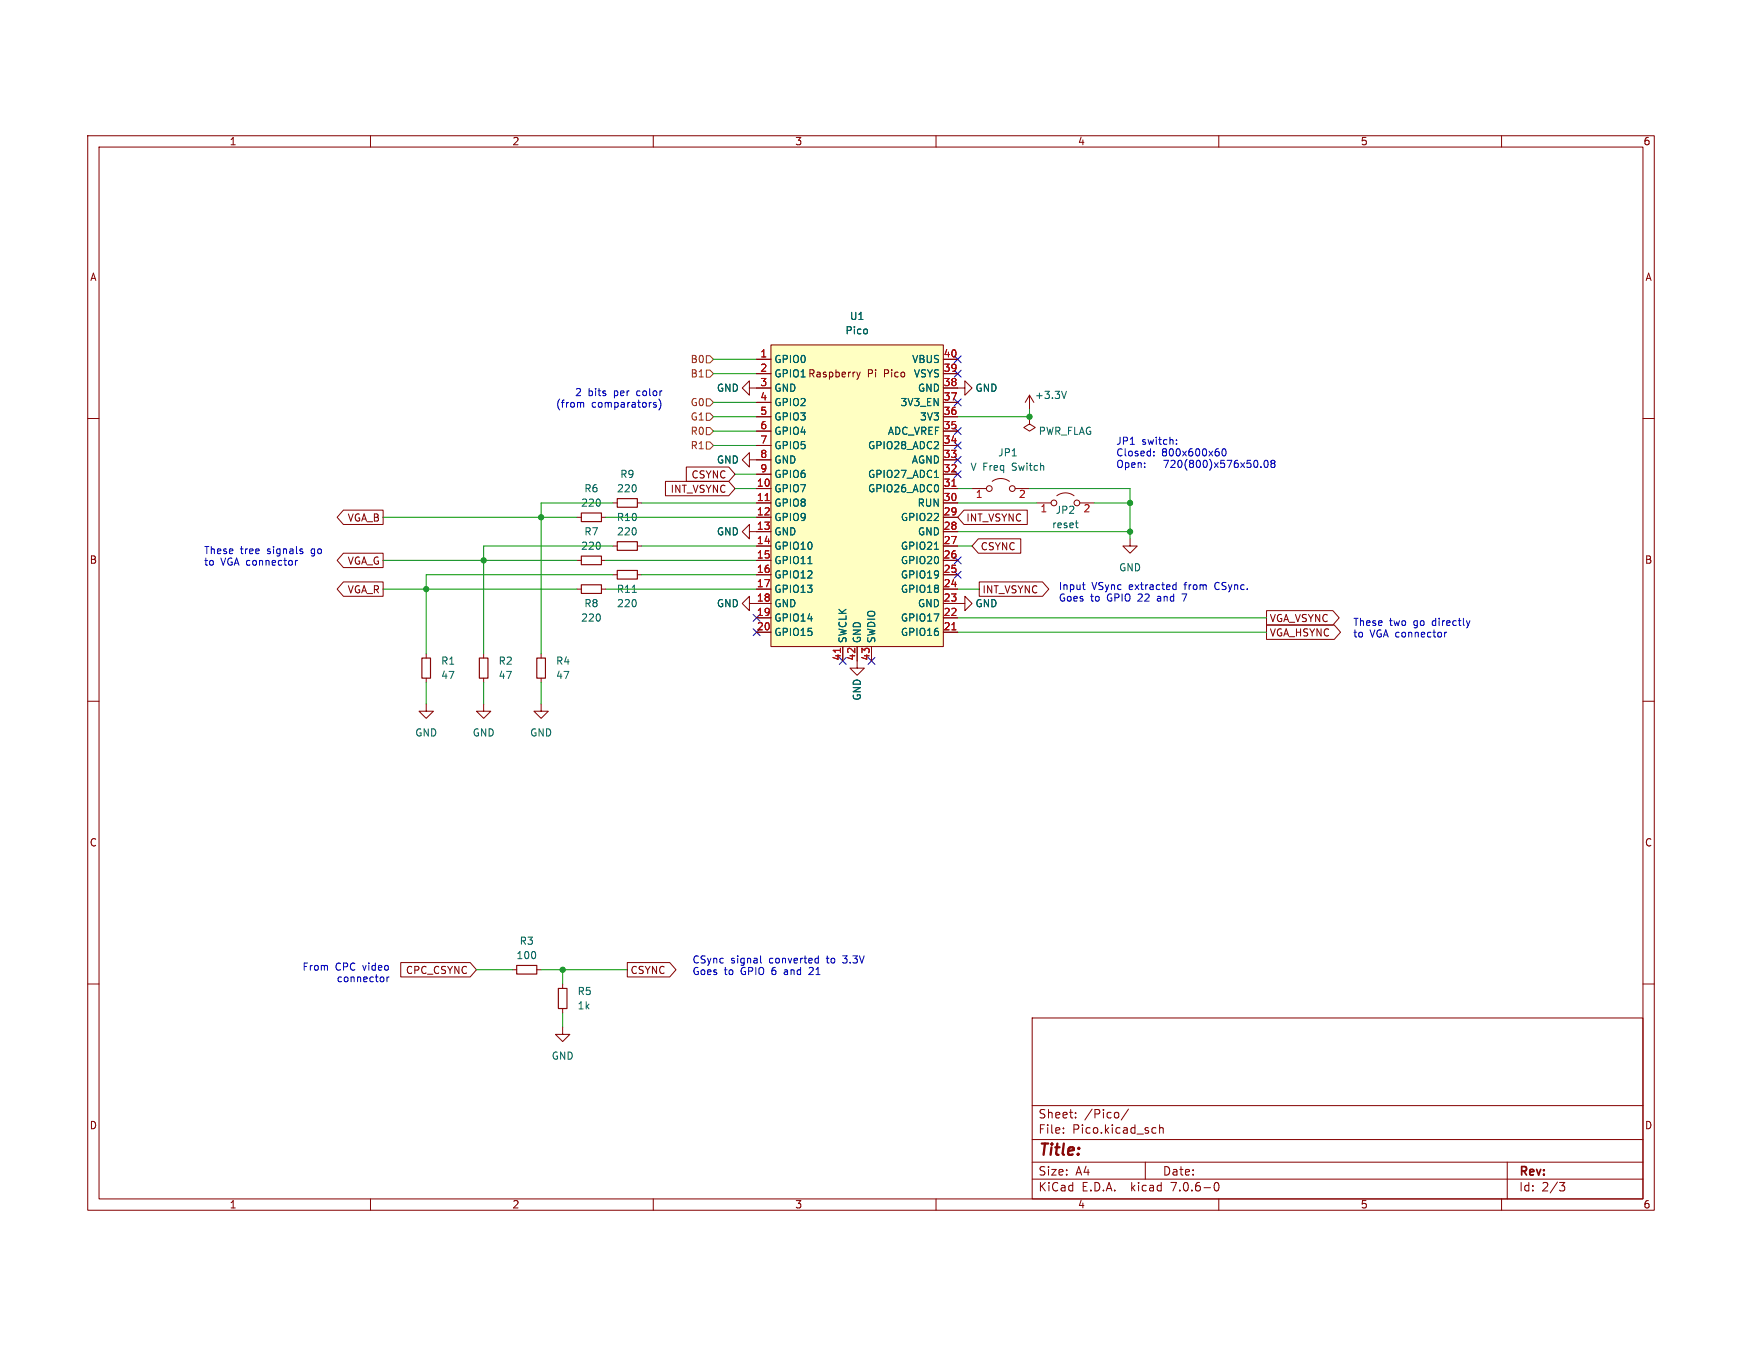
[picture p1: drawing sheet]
<svg xmlns="http://www.w3.org/2000/svg" width="279mm" height="216mm" viewBox="0 0 279 216" stroke-linecap="round" stroke-linejoin="round" font-family="sans-serif">
<g fill="none" stroke="#840000" stroke-width=".16">
<path d="M14.1 21.8h251.2v172.3h-251.2zM15.9 23.6h247.6v168.7h-247.6zM59.4 21.8v1.8M104.8 21.8v1.8M150.1 21.8v1.8M195.5 21.8v1.8M240.8 21.8v1.8M121.3 57.6h2.4M121.3 59.9h2.4M123.7 55.3h27.6v48.4h-27.6zM137.4 59.7l.3 .8M138 59.7l-.3 .8"/>
<path d="M151.3 57.6h2.3M151.3 59.9h2.3M14.1 67.1h1.8M106.7 77.2h10.2l1 1.2-1 1.1h-10.2zM110.1 74.9h6.8l1 1.2-1 1.1h-6.8zM120.2 73.8v1.1l-1.2-1.1 1.2-1.2v1.2h3.5M120.2 62.2v1.2l-1.2-1.2 1.2-1.1v1.1h3.5M121.3 78.4h2.4M121.3 76.1h2.4M121.3 71.5h2.4M121.3 69.2h2.4M121.3 66.8h2.4"/>
<path d="M121.3 64.5h2.4M137.7 60.5l-.3 .3M151.3 62.2h3.5v-1.1l1.1 1.1-1.1 1.2v-1.2M151.3 78.4h2.3M151.3 76.1h2.3M151.3 73.8h2.3M151.3 71.5h2.3M151.3 69.2h2.3M151.3 66.8h2.3M151.3 64.5h2.3M155.9 78.4h2.3M159.1 77.2a2.3 2.3 0 0 1 2.8 0"/>
<path d="M162.8 78.4h2.3M165.1 66.8v1.2l.9 .6-.9 .6-.9-.6 .9-.6M165.1 66.8h.1M165.1 63.4l-.7 1.1M165.1 63.4v2.3M165.1 63.4l.7 1.1M169.5 79.5a2.3 2.3 0 0 1 2.8 0M263.5 67.1h1.8M55.1 81.8h6.3v2.3h-6.3l-1-1.1zM55.1 88.7h6.3v2.3h-6.3l-1-1.1zM55.1 93.3h6.3v2.3h-6.3l-1-1.1zM92.5 83h.7"/>
<path d="M92.5 89.9h.7M92.5 94.5h.7M96.5 83h.7M96.5 89.9h.7M96.5 94.5h.7M98.3 80.7h.7M98.3 87.6h.7M98.3 92.2h.7M102.2 80.7h.7M102.2 87.6h.7M102.2 92.2h.7M120.2 85.3v1.1l-1.2-1.1 1.2-1.2v1.2h3.5"/>
<path d="M120.2 96.8v1.2l-1.2-1.2 1.2-1.2v1.2h3.5M121.3 80.7h2.4M121.3 83h2.4M121.3 87.6h2.4M121.3 89.9h2.4M121.3 92.2h2.4M121.3 94.5h2.4M121.3 99.1h2.4M151.3 96.8h3.5v-1.2l1.1 1.2-1.1 1.2v-1.2M151.3 80.7h2.3M151.3 83h2.3M151.3 85.3h2.3"/>
<path d="M151.3 87.6h2.3M151.3 89.9h2.3M151.3 92.2h2.3M151.3 94.5h2.3M151.3 99.1h2.3M154.6 81.8h10.2v2.3h-10.2l-1-1.1zM156.9 86.4h6.8v2.3h-6.8l-1-1.1zM157.1 93.3h10.1l1 1.2-1 1.1h-10.1zM166.3 80.7h2.3M173.2 80.7h2.3M181.3 86.4v1.2h1.1l-1.1 1.1-1.2-1.1h1.2M203.1 98h10.7l1 1.1-1 1.2h-10.7z"/>
<path d="M14.1 112.5h1.8M68.4 112.9v1.2h1.1l-1.1 1.1-1.2-1.1h1.2M68.4 104.9v.7M68.4 108.8v.7M77.6 112.9v1.2h1.1l-1.1 1.1-1.2-1.1h1.2M77.6 104.9v.7M77.6 108.8v.7M86.8 112.9v1.2h1.1l-1.1 1.1-1.2-1.1h1.2M86.8 104.9v.7M86.8 108.8v.7M121.3 101.4h2.4M135.2 103.7v2.3"/>
<path d="M137.5 103.7v3.5h1.1l-1.1 1.1-1.2-1.1h1.2M139.8 103.7v2.3M151.3 101.4h2.3M203.1 100.3h10.9l1 1.1-1 1.2h-10.9zM263.5 112.5h1.8M14.1 157.8h1.8M64.3 154.4h11.1l1 1.1-1 1.2h-11.1zM82.2 155.5h.7M86.1 155.5h.7M90.2 157.9v.6M100.6 154.4h6.8l1 1.1-1 1.2h-6.8zM263.5 157.8h1.8"/>
<path d="M90.2 164.8v1.1h1.2l-1.2 1.2-1.1-1.2h1.1M90.2 161.8v.7M165.6 163.3h97.9v29h-97.9zM165.6 177.3h97.9M172.5 179.2v.1M172.5 178.5v.1M179.3 178.5l.1 .2v.4l-.1 .2M181 177.9l-1.2 1.8M59.4 192.3v1.8M104.8 192.3v1.8M150.1 192.3v1.8M165.6 189.1h97.9"/>
<path d="M165.6 186.4h97.9M165.6 182.8h97.9M170.6 181.6v.2M170.6 180.9v.2M183.7 186.4v2.7M185 180.9h.4M185.4 181.7l-.4 .1M186 181l.2-.1h.3l.1 .9M186 180.4v1.4M194.9 189.8l.2-.1a.74 .74 0 0 1 .5 .5 .74 .74 0 0 1-.3 .8h-.1a.73 .73 0 0 1-.3-1.2zM195.5 192.3v1.8M240.8 192.3v1.8"/>
<path d="M241.7 186.4v5.9M250.1 189.7h.9l-.5 .5 .4 .1 .1 .5-.3 .2h-.4"/>
<circle cx="158.7" cy="78.4" r=".46"/>
<circle cx="162.4" cy="78.4" r=".46"/>
<circle cx="169" cy="80.7" r=".46"/>
<circle cx="172.7" cy="80.7" r=".46"/>
</g>
<path d="M123.7 55.3h27.6v48.4h-27.6z" fill="#ffffc2" stroke="#ffffc2" stroke-width=".16"/>
<path d="M152.7 78h.6M122.7 80.3h.7M134.8 104v.6M152.7 101h.6" fill="none" stroke="#a90000" stroke-width=".16"/>
<path d="M149.9 76.6h.6M171 62.8l-.3 1.1M101.4 95h.7M129.6 90.4h.6M149.9 88.1h.6M172.5 83.9h.4M172.7 84.6l.2 .1" fill="none" stroke="#006464" stroke-width=".16"/>
<path d="M99 80h3.2v1.4h-3.2zM93.2 93.8h3.3v1.4h-3.3zM93.2 89.2h3.3v1.4h-3.3zM93.2 82.3h3.3v1.4h-3.3zM99 86.9h3.2v1.4h-3.2zM99 91.5h3.2v1.4h-3.2zM67.7 105.6h1.3v3.2h-1.3zM76.9 105.6h1.4v3.2h-1.4zM86.1 105.6h1.4v3.2h-1.4zM82.9 154.9h3.2v1.3h-3.2zM89.6 158.5h1.3v3.3h-1.3z" fill="none" stroke="#840000" stroke-width=".18"/>
<path d="M113.3 57.1h.6l.5 .5-.5 .6h-.6zM113.3 59.4h.6l.5 .5-.5 .6h-.6zM113.3 68.6h.6l.5 .6-.5 .5h-.6zM113.3 64h.6l.5 .5-.5 .6h-.6zM113.3 66.3h.6l.5 .5-.5 .6h-.6zM113.3 70.9h.6l.5 .6-.5 .5h-.6z" fill="none" stroke="#725600" stroke-width=".16"/>
<g fill="none" stroke="#0000c2" stroke-width=".16">
<path d="M93.2 64.6h.4v.7M105.2 64.6h-.2l-.2 .1 .1 .2 .3 .1v.3h-.4M105.7 64.1a1.33 1.33 0 0 1 0 1.7M185.1 73v.1M185.1 72.4v.1M188.7 71.2v.1M188.7 70.6v.1M196.2 72h.1a.61 .61 0 0 1 .4 .6 .61 .61 0 0 1-.4 .5 .77 .77 0 0 1-.1-1.1zM202.2 74.9v.1M202.9 73.9l.1-.1a.61 .61 0 0 1 .4 .6 .61 .61 0 0 1-.4 .6 .77 .77 0 0 1-.1-1.1zM204.1 74.3l-.3-.2 .3-.3h.2l.2 .3-.2 .2M204.1 74.3l-.3 .2 .1 .4 .2 .1h.2l.2-.2v-.3l-.2-.2"/>
<path d="M204.1 74.3h.2M47.4 89.9v.8M47.7 89.9l-.3 .2M48.4 88.4l.2 .2-.2 .2M48.4 88l.1 .1M173.6 93.8h.4M173.8 94.4l.2 .2M188.2 93.9h.4M188.2 94.5h.4M188.6 93.4v1.2M189.6 95.3h.7M235.8 99.6l-.3 .7"/>
<path d="M231.7 101.4v.8M232 101.4l-.3 .2M61.5 156.8l.1 .1-.1 .5M62.1 156.7v.8M62.4 156.7l-.3 .2M122 153.3v1l.2 .2M129.9 155.2l-.1 .1M130.4 155.7l-.7 .6h.7M130.9 153.7l.4 .1M131.3 153.3v1.2M131.3 154.4l-.4 .1"/>
</g>
<g fill="none" stroke="#009600" stroke-width=".16">
<path d="M114.4 59.9h6.9M114.4 57.6h6.9M114.4 66.8h6.9M114.4 71.5h6.9M114.4 64.5h6.9M114.4 69.2h6.9M117.9 78.4h3.4M117.9 76.1h3.4M153.6 78.4h2.3M165.1 65.7v1.1h-11.5M165.1 78.4h16.2v8M61.4 83h31.1"/>
<path d="M61.4 89.9h31.1M61.4 94.5h31.1M97.2 83h24.1M97.2 89.9h24.1M97.2 94.5h24.1M98.3 80.7h-11.5v24.2M98.3 87.6h-20.7v17.3M98.3 92.2h-29.9v12.7M102.9 80.7h18.4M102.9 87.6h18.4M102.9 92.2h18.4M153.6 80.7h12.7"/>
<path d="M153.6 87.6h2.3M153.6 94.5h3.5M153.6 85.3h27.7M153.6 99.1h49.5M175.5 80.7h5.8M68.4 109.5v3.4M77.6 109.5v3.4M86.8 109.5v3.4M153.6 101.4h49.5M76.4 155.5h5.8M86.8 155.5h13.8M90.2 155.5v2.4"/>
<path d="M90.2 162.5v2.3"/>
</g>
<g fill="none" stroke="#000084" stroke-width=".16">
<path d="M153.1 57.1l1.1 1.1M153.1 59.4l1.1 1.1M154.2 57.1l-1.1 1.1M154.2 59.4l-1.1 1.1M153.1 75.5l1.1 1.1M153.1 64l1.1 1.1M153.1 70.9l1.1 1.1M153.1 73.2l1.1 1.1M153.1 68.6l1.1 1.1M154.2 75.5l-1.1 1.1M154.2 64l-1.1 1.1M154.2 70.9l-1.1 1.1"/>
<path d="M154.2 73.2l-1.1 1.1M154.2 68.6l-1.1 1.1M120.8 98.5l1.1 1.2M121.9 98.5l-1.1 1.2M153.1 89.3l1.1 1.1M153.1 91.6l1.1 1.1M154.2 91.6l-1.1 1.1M154.2 89.3l-1.1 1.1M120.8 100.9l1.1 1.1M121.9 100.9l-1.1 1.1M134.6 105.5l1.1 1.1M135.7 105.5l-1.1 1.1"/>
<path d="M139.2 105.5l1.1 1.1M140.3 105.5l-1.1 1.1"/>
</g>
<g fill="#009600" stroke="#009600" stroke-width=".16">
<circle cx="181.3" cy="80.7" r=".41"/>
<circle cx="181.3" cy="85.3" r=".41"/>
<circle cx="165.1" cy="66.8" r=".41"/>
<circle cx="77.6" cy="89.9" r=".41"/>
<circle cx="68.4" cy="94.5" r=".41"/>
<circle cx="86.8" cy="83" r=".41"/>
<circle cx="90.2" cy="155.5" r=".41"/>
</g>
<text font-size="2.5" fill="#840000" x="166.5" y="185.9">Title:</text>
<g font-size="1.9" fill="#840000">
<text x="166.5" y="179.6">Sheet:</text>
<text x="173.9" y="179.6">/Pico/</text>
<text x="166.5" y="182">File:</text>
<text x="172" y="182">Pico.kicad_sch</text>
<text x="166.5" y="191.3">KiCad</text>
<text x="166.5" y="188.8">Size:</text>
<text x="172.5" y="188.8">A4</text>
<text x="173.5" y="191.3">E.D.A.</text>
<text x="181.5" y="191.3">kicad</text>
<text x="186.4" y="188.8">Date:</text>
<text x="188.1" y="191.3">7.0.6-0</text>
<text x="243.6" y="189">Rev:</text>
<text x="243.6" y="191.3">Id:</text>
<text x="247.3" y="191.3">2/3</text>
</g>
<g font-size="1.6" fill="#840000">
<text x="36.7" y="23.5">1</text>
<text x="82.1" y="23.5">2</text>
<text x="127.5" y="23.5">3</text>
<text x="172.8" y="23.5">4</text>
<text x="218.2" y="23.5">5</text>
<text x="263.5" y="23.5">6</text>
<text x="14.4" y="45.2">A</text>
<text x="263.8" y="45.2">A</text>
<text x="124.1" y="60.7">GPIO1 Raspberry</text>
<text x="139.1" y="60.7">Pi</text>
<text x="141.9" y="60.7">Pico</text>
<text x="110.8" y="76.9">CSYNC</text>
<text x="55.7" y="83.8">VGA_B</text>
<text x="107.5" y="79.2">INT_VSYNC</text>
<text x="154.9" y="83.8">INT_VSYNC</text>
<text x="157.2" y="88.4">CSYNC</text>
<text x="14.3" y="90.6">B</text>
<text x="55.7" y="90.8">VGA_G</text>
<text x="55.7" y="95.4">VGA_R</text>
<text x="157.5" y="95.4">INT_VSYNC</text>
<text x="263.7" y="90.6">B</text>
<text x="203.6" y="100">VGA_VSYNC</text>
<text x="203.6" y="102.3">VGA_HSYNC</text>
<text x="14.3" y="136">C</text>
<text x="263.7" y="136">C</text>
<text x="65" y="156.4">CPC_CSYNC</text>
<text x="101" y="156.4">CSYNC</text>
<text x="14.3" y="181.3">D</text>
<text x="263.7" y="181.3">D</text>
<text x="36.7" y="194">1</text>
<text x="82.1" y="194">2</text>
<text x="127.5" y="194">3</text>
<text x="172.8" y="194">4</text>
<text x="218.2" y="194">5</text>
<text x="263.5" y="194">6</text>
</g>
<g font-size="1.6" fill="#006464">
<text x="135.5" y="53.8">Pico</text>
<text x="136.2" y="51.5">U1</text>
<text x="124.1" y="58.4">GPIO0</text>
<text x="146.2" y="58.4">VBUS</text>
<text x="114.9" y="63">GND</text>
<text x="124.1" y="63">GND</text>
<text x="124.1" y="65.3">GPIO2</text>
<text x="124.1" y="60.7">GPIO1</text>
<text x="144.3" y="65.3">3V3_EN</text>
<text x="146.5" y="60.7">VSYS</text>
<text x="147.1" y="63">GND</text>
<text x="156.4" y="63">GND</text>
<text x="165.9" y="64.2">+3.3V</text>
<text x="124.1" y="67.6">GPIO3</text>
<text x="124.1" y="69.9">GPIO4</text>
<text x="142.3" y="69.9">ADC_VREF</text>
<text x="147.5" y="67.6">3V3</text>
<text x="166.5" y="69.9">PWR_FLAG</text>
<text x="99.4" y="76.8">R9</text>
<text x="114.9" y="74.5">GND</text>
<text x="124.1" y="72.2">GPIO5</text>
<text x="124.1" y="74.5">GND</text>
<text x="124.1" y="76.8">GPIO6</text>
<text x="139.1" y="76.8">GPIO27_ADC1</text>
<text x="139.1" y="72.2">GPIO28_ADC2</text>
<text x="146.2" y="74.5">AGND</text>
<text x="155.6" y="75.7">V Freq</text>
<text x="160" y="73.4">JP1</text>
<text x="162.4" y="75.7">Switch</text>
<text x="93.1" y="81.5">220</text>
<text x="93.6" y="79.2">R6</text>
<text x="98.8" y="83.8">R10</text>
<text x="98.9" y="79.2">220</text>
<text x="124.1" y="79.2">GPIO7</text>
<text x="124.1" y="81.5">GPIO8</text>
<text x="124.1" y="83.8">GPIO9</text>
<text x="139.1" y="79.2">GPIO26_ADC0</text>
<text x="144.4" y="83.8">GPIO22</text>
<text x="147.1" y="81.5">RUN</text>
<text x="169.2" y="82.6">JP2</text>
<text x="93.1" y="88.4">220</text>
<text x="93.6" y="86.1">R7</text>
<text x="98.9" y="86.1">220</text>
<text x="114.9" y="86.1">GND</text>
<text x="124.1" y="86.1">GND</text>
<text x="124.1" y="88.4">GPIO10</text>
<text x="144.4" y="88.4">GPIO21</text>
<text x="147.1" y="86.1">GND</text>
<text x="168.7" y="84.9">reset</text>
<text x="98.8" y="95.3">R11</text>
<text x="124.1" y="90.7">GPIO11</text>
<text x="124.1" y="93">GPIO12</text>
<text x="124.1" y="95.3">GPIO13</text>
<text x="144.4" y="95.3">GPIO18</text>
<text x="144.4" y="93">GPIO19</text>
<text x="144.4" y="90.7">GPIO20</text>
<text x="179.4" y="91.8">GND</text>
<text x="93.1" y="99.9">220</text>
<text x="93.6" y="97.6">R8</text>
<text x="98.9" y="97.6">220</text>
<text x="114.9" y="97.6">GND</text>
<text x="124.1" y="97.6">GND</text>
<text x="124.1" y="99.9">GPIO14</text>
<text x="144.4" y="99.9">GPIO17</text>
<text x="147.1" y="97.6">GND</text>
<text x="156.4" y="97.6">GND</text>
<text x="70.7" y="106.8">R1</text>
<text x="79.9" y="106.8">R2</text>
<text x="89.1" y="106.8">R4</text>
<text x="124.1" y="102.2">GPIO15</text>
<text x="136" y="103.2" transform="rotate(-90 136 103.2)">SWCLK</text>
<text x="138.3" y="103.2" transform="rotate(-90 138.3 103.2)">GND</text>
<text x="140.6" y="103.2" transform="rotate(-90 140.6 103.2)">SWDIO</text>
<text x="144.4" y="102.2">GPIO16</text>
<text x="70.7" y="109.1">47</text>
<text x="79.9" y="109.1">47</text>
<text x="89.1" y="109.1">47</text>
<text x="138.3" y="112.5" transform="rotate(-90 138.3 112.5)">GND</text>
<text x="66.5" y="118.3">GND</text>
<text x="75.7" y="118.3">GND</text>
<text x="84.9" y="118.3">GND</text>
<text x="82.7" y="154">100</text>
<text x="83.3" y="151.7">R3</text>
<text x="92.6" y="159.8">R5</text>
<text x="92.6" y="162.1">1k</text>
<text x="88.4" y="170.2">GND</text>
</g>
<g font-size="1.6" fill="#725600">
<text x="110.7" y="58.4">B0</text>
<text x="110.7" y="60.7">B1</text>
<text x="110.7" y="65.3">G0</text>
<text x="110.7" y="69.9">R0</text>
<text x="110.7" y="67.6">G1</text>
<text x="110.7" y="72.2">R1</text>
</g>
<g font-size="1.6" fill="#a90000">
<text x="121.9" y="57.4">1</text>
<text x="121.9" y="59.7">2</text>
<text x="151.3" y="59.7">39</text>
<text x="151.3" y="57.4">40</text>
<text x="121.9" y="62">3</text>
<text x="121.9" y="64.3">4</text>
<text x="151.3" y="64.3">37</text>
<text x="151.3" y="62">38</text>
<text x="121.9" y="66.6">5</text>
<text x="121.9" y="68.9">6</text>
<text x="121.9" y="71.2">7</text>
<text x="151.3" y="71.2">34</text>
<text x="151.3" y="68.9">35</text>
<text x="151.3" y="66.6">36</text>
<text x="121.9" y="73.5">8</text>
<text x="121.9" y="75.8">9</text>
<text x="151.3" y="75.8">32</text>
<text x="151.3" y="73.5">33</text>
<text x="121.3" y="78.1">10</text>
<text x="121.3" y="80.4">11</text>
<text x="121.3" y="82.7">12</text>
<text x="151.3" y="82.7">29</text>
<text x="151.3" y="80.4">30</text>
<text x="151.3" y="78.1">31</text>
<text x="156.4" y="80.2">1</text>
<text x="163.3" y="80.2">2</text>
<text x="166.8" y="82.5">1</text>
<text x="173.7" y="82.5">2</text>
<text x="121.3" y="85">13</text>
<text x="121.3" y="87.4">14</text>
<text x="121.3" y="89.7">15</text>
<text x="151.3" y="89.7">26</text>
<text x="151.3" y="87.4">27</text>
<text x="151.3" y="85">28</text>
<text x="121.3" y="92">16</text>
<text x="121.3" y="94.3">17</text>
<text x="151.3" y="94.3">24</text>
<text x="151.3" y="92">25</text>
<text x="121.3" y="96.6">18</text>
<text x="121.3" y="98.9">19</text>
<text x="121.3" y="101.2">20</text>
<text x="151.3" y="101.2">21</text>
<text x="151.3" y="98.9">22</text>
<text x="151.3" y="96.6">23</text>
<text x="134.9" y="106.1" transform="rotate(-90 134.9 106.1)">41</text>
<text x="137.2" y="106.1" transform="rotate(-90 137.2 106.1)">42</text>
<text x="139.6" y="106.1" transform="rotate(-90 139.6 106.1)">43</text>
</g>
<g font-size="1.6" fill="#0000c2">
<text x="89.1" y="65.5">(from</text>
<text x="92.1" y="63.6">2</text>
<text x="94.3" y="63.6">bits</text>
<text x="94.9" y="65.5">comparators)</text>
<text x="98.5" y="63.6">per</text>
<text x="102.4" y="63.6">color</text>
<text x="178.9" y="71.4">JP1</text>
<text x="183.1" y="71.4">switch:</text>
<text x="178.9" y="73.3">Closed:</text>
<text x="178.9" y="75.1">Open:</text>
<text x="186.3" y="73.3">800x600x60</text>
<text x="187" y="75.1">720(800)x576x50.08</text>
<text x="32.6" y="89">These</text>
<text x="38.5" y="89">tree</text>
<text x="42.9" y="89">signals</text>
<text x="50.2" y="89">go</text>
<text x="32.6" y="90.8">to</text>
<text x="35.4" y="90.8">VGA connector</text>
<text x="169.7" y="94.7">Input</text>
<text x="175.1" y="94.7">VSync</text>
<text x="181.2" y="94.7">extracted</text>
<text x="190.3" y="94.7">from</text>
<text x="195.3" y="94.7">CSync.</text>
<text x="169.7" y="96.6">Goes</text>
<text x="174.9" y="96.6">to</text>
<text x="177.7" y="96.6">GPIO 22</text>
<text x="186" y="96.6">and</text>
<text x="190.2" y="96.6">7</text>
<text x="217" y="100.5">These</text>
<text x="222.9" y="100.5">two</text>
<text x="226.8" y="100.5">go</text>
<text x="230" y="100.5">directly</text>
<text x="217" y="102.3">to</text>
<text x="219.7" y="102.3">VGA connector</text>
<text x="48.4" y="155.8">From</text>
<text x="53.8" y="155.8">CPC</text>
<text x="58.3" y="155.8">video</text>
<text x="111" y="154.6">CSync</text>
<text x="117.2" y="154.6">signal</text>
<text x="123.5" y="154.6">converted</text>
<text x="132.9" y="154.6">to</text>
<text x="135.6" y="154.6">3.3V</text>
<text x="53.9" y="157.6">connector</text>
<text x="111" y="156.5">Goes</text>
<text x="116.2" y="156.5">to</text>
<text x="118.9" y="156.5">GPIO 6</text>
<text x="126.2" y="156.5">and</text>
<text x="130.4" y="156.5">21</text>
</g>
</svg>
